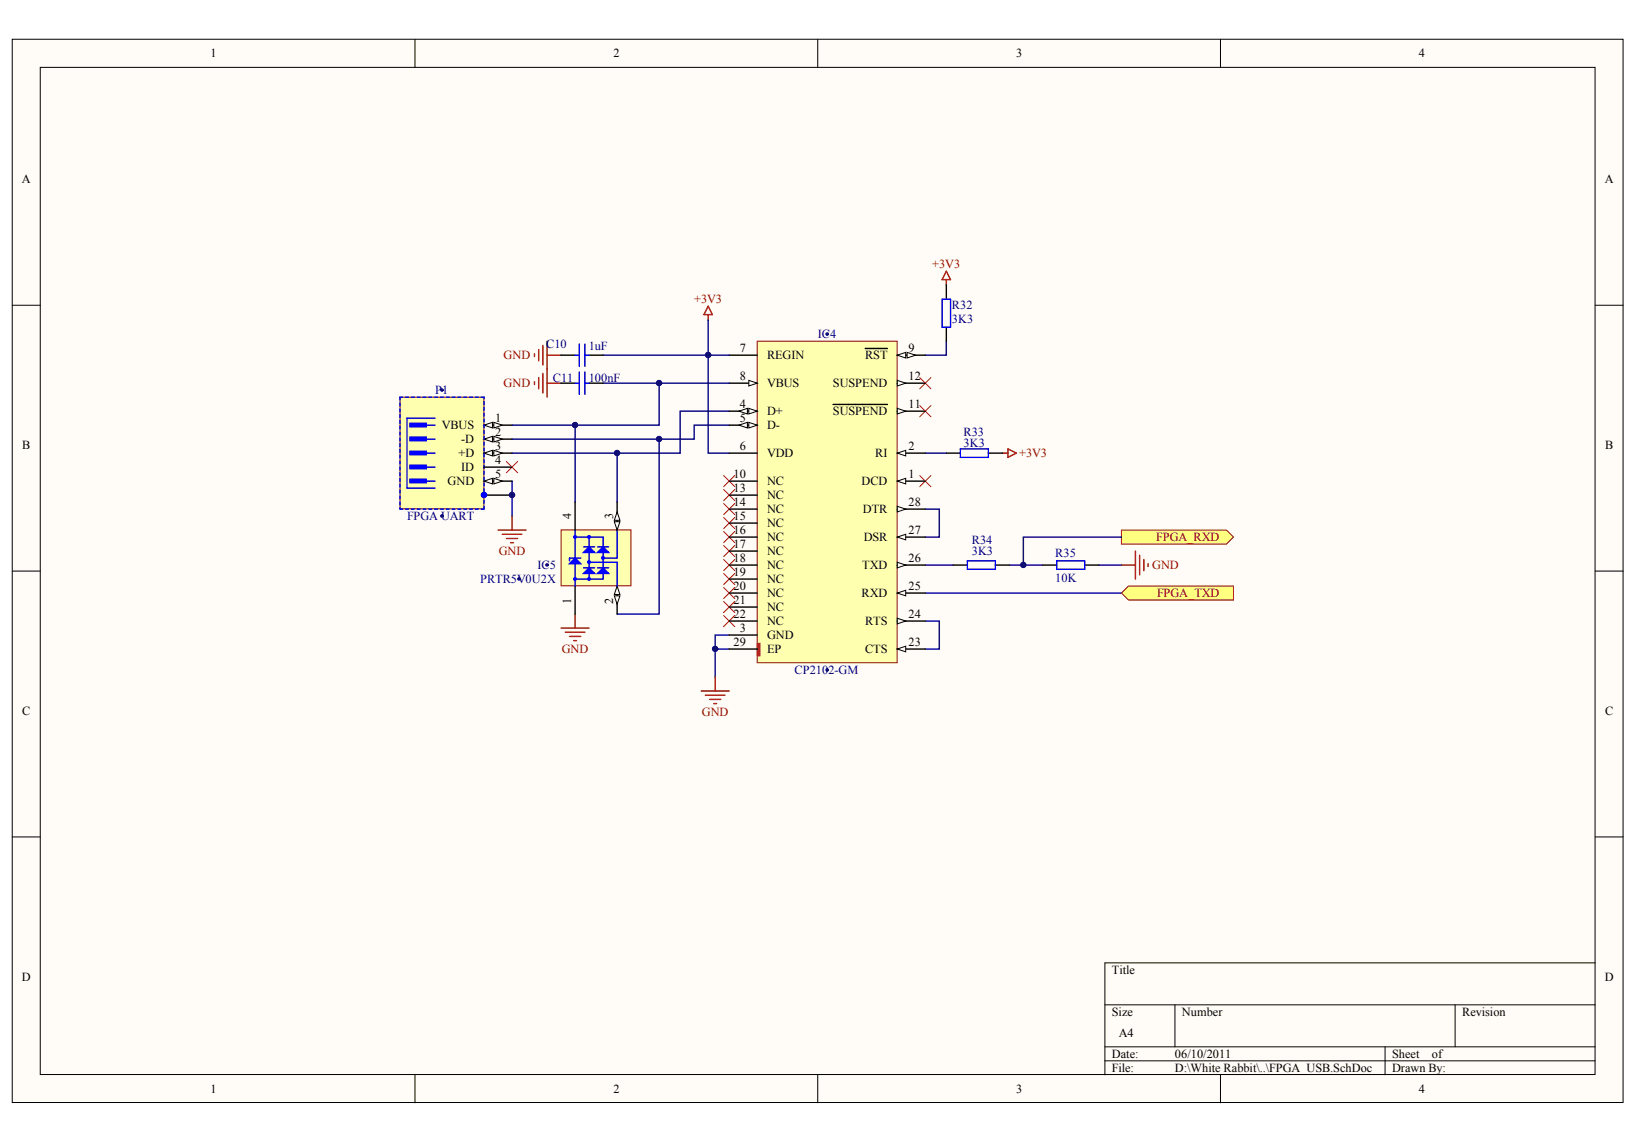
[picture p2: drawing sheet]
<svg xmlns="http://www.w3.org/2000/svg" width="289mm" height="202mm" viewBox="0 0 289 202" stroke-linecap="round" stroke-linejoin="round" font-family="sans-serif">
<g fill="#fffcf8" stroke="#000" stroke-width=".18">
<path d="M2.2 6.9h284.1v187.6h-284.1z"/>
<path d="M7.1 11.9h274.3v177.6h-274.3z"/>
</g>
<g fill="none" stroke="#000" stroke-width=".18">
<path d="M73.2 6.9v5M144.2 6.9v5M215.3 6.9v5M2.2 53.8h4.9M281.4 53.8h4.9M2.2 100.7h4.9M281.4 100.7h4.9M2.2 147.6h4.9M281.4 147.6h4.9M194.9 177.2h86.5M207.2 177.2v7.4M256.7 177.2v7.4"/>
<path d="M281.4 169.8h-86.5v19.8M73.2 189.6v4.9M144.2 189.6v4.9M194.9 184.6h86.5M194.9 187.1h86.5M215.3 189.6v4.9M244.3 184.6v5"/>
</g>
<g fill="none" stroke="#000080" stroke-width=".25">
<path d="M101.4 75v13.6M106.4 67.6h9.9M108.9 79.9v8.7M116.3 77.5v30.8h-7.4M128.6 72.5h-8.6v7.4h-29.7M128.6 75h-6.2v2.5h-32.1M163.2 79.9h3.7M166.9 60.2v2.5h-3.7M90.3 84.9v6.1M163.2 89.8h2.5v4.9h-2.5M126.2 114.5h2.4M128.6 112h-2.4v7.4"/>
<path d="M163.2 109.5h2.5v5h-2.5M163.2 104.6h34.6"/>
</g>
<g fill="none" stroke="#f00" stroke-width=".18">
<path d="M162.2 66.6l2 2M162.2 71.5l2 2M164.2 71.5l-2 2M164.2 66.6l-2 2M89.3 81.4l2 2M91.3 81.4l-2 2M127.6 83.9l2 2M127.6 86.3l2 2M127.6 88.8l2 2M127.6 91.3l2 2M127.6 93.7l2 2M127.6 96.2l2 2"/>
<path d="M127.6 98.7l2 2M129.6 83.9l-2 2M129.6 86.3l-2 2M129.6 88.8l-2 2M129.6 91.3l-2 2M129.6 93.7l-2 2M129.6 96.2l-2 2M129.6 98.7l-2 2M162.2 83.9l2 2M164.2 83.9l-2 2M127.6 101.2l2 1.9M127.6 106.1l2 2"/>
<path d="M127.6 108.6l2 1.9M127.6 103.6l2 2M129.6 101.2l-2 1.9M129.6 106.1l-2 2M129.6 108.6l-2 1.9M129.6 103.6l-2 2"/>
</g>
<path d="M124.9 54l.8 1.5h-1.5zM124.9 55.5v1M166.9 47.8l.8 1.5h-1.5zM166.9 49.3v1M176.8 79.9h1M177.8 79.2l1.5 .7-1.5 .8z" fill="none" stroke="#800000" stroke-width=".25"/>
<g fill="#ffff80" stroke="#800000" stroke-width=".18">
<path d="M197.8 93.5h18.5l1.3 1.2-1.3 1.3h-18.5z" fill-rule="evenodd"/>
<path d="M197.8 104.6l1.2-1.2h18.6v2.4h-18.6z" fill-rule="evenodd"/>
</g>
<path d="M106.4 62.7h18.5v17.2h3.7M163.2 99.7h5M178 99.7h5.9M193.8 99.7h4M197.8 94.7h-17.3v5" fill="none" stroke="#000080" stroke-width=".25"/>
<g fill="none" stroke="#800000" stroke-width=".25">
<path d="M94.3 62.4v.5M94.3 67.3v.5M95 61.7v1.9M95 66.6v2M95.8 60.9v3.5M95.8 65.9v3.4M96.5 60.2v9.9M96.5 62.7h2.5M96.5 67.6h2.5M87.9 93.5h4.9M88.6 94.2h3.5M89.3 95h2"/>
<path d="M90.1 95.7h.5M90.3 91v2.5M197.8 99.7h2.5M200.3 97.2v4.9M201 97.9v3.5M201.8 98.7v2M202.5 99.4v.5M99 110.8h4.9M99.7 111.5h3.5M100.5 112.3h1.9M101.2 113h.5M101.4 108.3v2.5"/>
<path d="M126.2 119.4v2.5M123.7 121.9h4.9M124.4 122.6h3.5M125.2 123.4h1.9M125.9 124.1h.5"/>
</g>
<path d="M166.9 50.3v2.5M166.9 57.7v2.5M166.9 79.9h2.5M174.3 79.9h2.5M168.2 99.7h2.4M175.6 99.7h2.4" fill="none" stroke="#000" stroke-width=".25"/>
<path d="M166.2 52.8h1.5v4.9h-1.5zM169.4 79.2h4.9v1.5h-4.9zM170.6 98.9h5v1.5h-5z" fill="none" stroke="#00f" stroke-width=".25"/>
<path d="M133.6 60.2h24.6v56.7h-24.6z" fill="#ffffb0" stroke="#800000" stroke-width=".18"/>
<path d="M133.6 113.5h.4v2.2h-.4z" fill="#800000" stroke="#800000" stroke-width=".18"/>
<path d="M158.3 84.9h4.9" fill="none" stroke="#000" stroke-width=".25"/>
<path d="M158.3 84.9l1.5-.5v1z" fill="#fffcf8" stroke="#000" stroke-width=".18"/>
<path d="M158.3 79.9h4.9" fill="none" stroke="#000" stroke-width=".25"/>
<path d="M158.3 79.9l1.5-.5v1z" fill="#fffcf8" stroke="#000" stroke-width=".18"/>
<path d="M128.6 72.5h5M128.6 112h5" fill="none" stroke="#000" stroke-width=".25"/>
<g fill="#fffcf8" stroke="#000" stroke-width=".18">
<path d="M132.1 72l1.5 .5-1.5 .5z"/>
<path d="M130.4 72.5l1.4-.5v1z"/>
</g>
<path d="M128.6 75h5" fill="none" stroke="#000" stroke-width=".25"/>
<g fill="#fffcf8" stroke="#000" stroke-width=".18">
<path d="M132.1 74.5l1.5 .5-1.5 .5z"/>
<path d="M130.4 75l1.4-.5v1z"/>
</g>
<path d="M128.6 79.9h5M128.6 62.7h5M128.6 67.6h5" fill="none" stroke="#000" stroke-width=".25"/>
<path d="M132.1 67.1l1.5 .5-1.5 .5z" fill="#fffcf8" stroke="#000" stroke-width=".18"/>
<path d="M158.3 62.7h4.9" fill="none" stroke="#000" stroke-width=".25"/>
<g fill="#fffcf8" stroke="#000" stroke-width=".18">
<path d="M158.3 62.7l1.5-.5v.9z"/>
<path d="M160 62.2l1.5 .5-1.5 .4z"/>
</g>
<path d="M152.6 61.5h3.9M158.3 72.5h4.9M128.6 84.9h5" fill="none" stroke="#000" stroke-width=".25"/>
<path d="M158.3 72l1.5 .5-1.5 .5z" fill="#fffcf8" stroke="#000" stroke-width=".18"/>
<path d="M146.9 71.3h9.6M158.3 67.6h4.9" fill="none" stroke="#000" stroke-width=".25"/>
<path d="M158.3 67.1l1.5 .5-1.5 .5z" fill="#fffcf8" stroke="#000" stroke-width=".18"/>
<path d="M128.6 87.3h5M128.6 89.8h5M128.6 92.3h5M128.6 94.7h5M128.6 97.2h5M128.6 99.7h5M128.6 102.1h5M128.6 104.6h5M128.6 107.1h5M128.6 109.5h5M158.3 114.5h4.9" fill="none" stroke="#000" stroke-width=".25"/>
<path d="M158.3 114.5l1.5-.5v1z" fill="#fffcf8" stroke="#000" stroke-width=".18"/>
<path d="M158.3 109.5h4.9" fill="none" stroke="#000" stroke-width=".25"/>
<path d="M158.3 109.1l1.5 .4-1.5 .5z" fill="#fffcf8" stroke="#000" stroke-width=".18"/>
<path d="M158.3 104.6h4.9" fill="none" stroke="#000" stroke-width=".25"/>
<path d="M158.3 104.6l1.5-.5v1z" fill="#fffcf8" stroke="#000" stroke-width=".18"/>
<path d="M158.3 99.7h4.9" fill="none" stroke="#000" stroke-width=".25"/>
<path d="M158.3 99.2l1.5 .5-1.5 .5z" fill="#fffcf8" stroke="#000" stroke-width=".18"/>
<path d="M158.3 94.7h4.9" fill="none" stroke="#000" stroke-width=".25"/>
<path d="M158.3 94.7l1.5-.5v1z" fill="#fffcf8" stroke="#000" stroke-width=".18"/>
<path d="M158.3 89.8h4.9" fill="none" stroke="#000" stroke-width=".25"/>
<path d="M158.3 89.3l1.5 .5-1.5 .5z" fill="#fffcf8" stroke="#000" stroke-width=".18"/>
<path d="M128.6 114.5h5" fill="none" stroke="#000" stroke-width=".25"/>
<g fill="#000080" stroke="#000080" stroke-width=".18">
<circle cx="145.9" cy="58.9" r=".23"/>
<circle cx="145.9" cy="118.2" r=".23"/>
</g>
<path d="M124.9 56.5v6.2h3.7M128.6 67.6h-12.3v7.4h-26" fill="none" stroke="#000080" stroke-width=".25"/>
<path d="M99 93.5h12.3v9.8h-12.3z" fill="#ffffb0" stroke="#800000" stroke-width=".18"/>
<path d="M108.9 103.4v4.9" fill="none" stroke="#000" stroke-width=".25"/>
<g fill="#fffcf8" stroke="#000" stroke-width=".18">
<path d="M108.9 103.4l.4 1.5h-.9z"/>
<path d="M108.4 105.1h.9l-.4 1.5z"/>
</g>
<path d="M108.9 88.6v4.9M101.4 103.4v4.9" fill="none" stroke="#000" stroke-width=".25"/>
<g fill="none" stroke="#00f" stroke-width=".25">
<path d="M100.5 98.4h1.9M101.4 93.5v9.9M101.4 94.7h5v7.4h-5M102.9 96.5h2M103.9 94.7v7.4M103.9 99.2h5v4.2M105.4 96.5h2M108.9 93.5v4.9h-2.5M102.9 100.2h2M105.4 100.2h2"/>
<circle cx="101.4" cy="94.7" r=".23"/>
<circle cx="103.9" cy="99.1" r=".23"/>
<circle cx="103.9" cy="94.7" r=".23"/>
<circle cx="106.4" cy="98.4" r=".23"/>
<circle cx="101.4" cy="102.1" r=".23"/>
<circle cx="103.9" cy="102.1" r=".23"/>
</g>
<g fill="#00f" stroke="#00f" stroke-width=".25">
<path d="M100.5 99.4l.9-1 1 1z"/>
<path d="M102.9 101.2l1-1 1 1z"/>
<path d="M102.9 97.5l1-1 1 1z"/>
<path d="M105.4 101.2l1-1 1 1z"/>
<path d="M105.4 97.5l1-1 1 1z"/>
</g>
<g fill="#fffcf8" stroke="#000" stroke-width=".18">
<path d="M108.4 92h.9l-.4 1.5z"/>
<path d="M108.9 90.3l.4 1.5h-.9z"/>
</g>
<path d="M101.4 88.6v4.9" fill="none" stroke="#000" stroke-width=".25"/>
<path d="M100.5 98.4v.5" fill="none" stroke="#00f" stroke-width=".25"/>
<g fill="#000080" stroke="#000080" stroke-width=".18">
<circle cx="96.5" cy="99.6" r=".23"/>
<circle cx="91.6" cy="102.1" r=".23"/>
</g>
<path d="M70.6 70.1h14.8v19.7h-14.8z" fill="#ffffb0" stroke="#800000" stroke-width=".18"/>
<path d="M85.4 75h4.9" fill="none" stroke="#000" stroke-width=".25"/>
<g fill="#fffcf8" stroke="#000" stroke-width=".18">
<path d="M85.4 75l1.5-.5v1z"/>
<path d="M87.1 74.5l1.5 .5-1.5 .5z"/>
</g>
<path d="M85.4 77.5h4.9" fill="none" stroke="#000" stroke-width=".25"/>
<g fill="#fffcf8" stroke="#000" stroke-width=".18">
<path d="M85.4 77.5l1.5-.5v1z"/>
<path d="M87.1 77l1.5 .5-1.5 .5z"/>
</g>
<path d="M85.4 79.9h4.9" fill="none" stroke="#000" stroke-width=".25"/>
<g fill="#fffcf8" stroke="#000" stroke-width=".18">
<path d="M85.4 79.9l1.5-.5v1z"/>
<path d="M87.1 79.4l1.5 .5-1.5 .5z"/>
</g>
<path d="M85.4 84.9h4.9" fill="none" stroke="#000" stroke-width=".25"/>
<g fill="#fffcf8" stroke="#000" stroke-width=".18">
<path d="M85.4 84.9l1.5-.5v1z"/>
<path d="M87.1 84.4l1.5 .5-1.5 .5z"/>
</g>
<path d="M99 62.7h2.4M99 67.6h2.4M103.9 62.7h2.5M103.9 67.6h2.5M85.4 87.3h4.9M85.4 82.4h4.9M183.9 99.7h2.5M191.3 99.7h2.5" fill="none" stroke="#000" stroke-width=".25"/>
<path d="M70.6 70.1v19.7M85.4 70.1h-14.8M85.4 89.8v-19.7M85.4 89.8h-14.8" fill="none" stroke="#00f" stroke-width=".25" stroke-dasharray=".5 .5"/>
<g fill="#00f" stroke="#00f" stroke-width=".18">
<path d="M72.3 74.6h2.9v.7h-2.9z"/>
<path d="M72.3 77.1h2.9v.7h-2.9z"/>
<path d="M72.3 79.6h2.9v.6h-2.9z"/>
<path d="M72.3 84.5h2.9v.7h-2.9z"/>
<path d="M72.3 82h2.9v.7h-2.9z"/>
<circle cx="85.4" cy="87.3" r=".48"/>
</g>
<g fill="none" stroke="#00f" stroke-width=".25">
<path d="M74.3 75h2.4M74.3 77.5h2.4M74.3 79.9h2.4M76.7 73.8h-4.9v12.3h4.9M101.4 62.7h.8M101.4 67.6h.8M102.2 60.7v3.9M102.2 65.6v4M103.2 60.7v3.9M103.2 65.6v4M103.2 62.7h.7M103.2 67.6h.7"/>
<path d="M74.3 84.9h2.4M74.3 82.4h2.4M186.4 98.9h4.9v1.5h-4.9z"/>
</g>
<g fill="#000080" stroke="#000080" stroke-width=".18">
<circle cx="78" cy="68.8" r=".23"/>
<circle cx="78" cy="91" r=".23"/>
<circle cx="90.3" cy="87.3" r=".48"/>
<circle cx="101.4" cy="75" r=".48"/>
<circle cx="108.8" cy="79.9" r=".48"/>
<circle cx="116.3" cy="77.4" r=".48"/>
<circle cx="116.3" cy="67.6" r=".48"/>
<circle cx="124.9" cy="62.6" r=".48"/>
<circle cx="126.1" cy="114.5" r=".48"/>
<circle cx="180.5" cy="99.6" r=".48"/>
</g>
<g font-size="2.2">
<text x="37.1" y="10.1">1</text>
<text x="108.2" y="10.1">2</text>
<text x="179.2" y="10.1">3</text>
<text x="250.3" y="10.1">4</text>
<text x="3.9" y="32.3">A</text>
<text x="283.1" y="32.3">A</text>
<text x="130.5" y="62.2">7</text>
<text x="135.3" y="63.4">REGIN</text>
<text x="152.6" y="63.4">RST</text>
<text x="160.2" y="62.2">9</text>
<text x="130.5" y="67.1">8</text>
<text x="135.3" y="68.3">VBUS</text>
<text x="146.9" y="68.3">SUSPEND</text>
<text x="160.2" y="67.1">12</text>
<text x="77.9" y="75.7">VBUS</text>
<text x="87.4" y="74.5">1</text>
<text x="87.4" y="77">2</text>
<text x="130.5" y="72">4</text>
<text x="130.5" y="74.5">5</text>
<text x="135.3" y="73.3">D+</text>
<text x="135.3" y="75.7">D-</text>
<text x="146.9" y="73.3">SUSPEND</text>
<text x="160.2" y="72">11</text>
<text x="3.9" y="79.2">B</text>
<text x="80.9" y="80.7">+D</text>
<text x="81.4" y="78.2">-D</text>
<text x="81.4" y="83.1">ID</text>
<text x="87.4" y="79.4">3</text>
<text x="87.4" y="81.9">4</text>
<text x="130.5" y="79.4">6</text>
<text x="135.3" y="80.7">VDD</text>
<text x="154.4" y="80.7">RI</text>
<text x="160.2" y="79.4">2</text>
<text x="283.1" y="79.2">B</text>
<text x="79" y="85.6">GND</text>
<text x="87.4" y="84.4">5</text>
<text x="129.4" y="84.4">10</text>
<text x="129.4" y="86.8">13</text>
<text x="129.4" y="89.3">14</text>
<text x="135.3" y="85.6">NC</text>
<text x="135.3" y="88.1">NC</text>
<text x="152" y="85.6">DCD</text>
<text x="160.2" y="84.4">1</text>
<text x="160.2" y="89.3">28</text>
<text x="129.4" y="91.8">15</text>
<text x="129.4" y="94.3">16</text>
<text x="135.3" y="90.6">NC</text>
<text x="135.3" y="93">NC</text>
<text x="135.3" y="95.5">NC</text>
<text x="152.2" y="90.6">DTR</text>
<text x="152.3" y="95.5">DSR</text>
<text x="160.2" y="94.3">27</text>
<text x="129.4" y="96.7">17</text>
<text x="129.4" y="99.2">18</text>
<text x="129.4" y="101.7">19</text>
<text x="135.3" y="98">NC</text>
<text x="135.3" y="100.4">NC</text>
<text x="152.1" y="100.4">TXD</text>
<text x="160.2" y="99.2">26</text>
<text x="129.4" y="104.1">20</text>
<text x="129.4" y="106.6">21</text>
<text x="135.3" y="102.9">NC</text>
<text x="135.3" y="105.4">NC</text>
<text x="135.3" y="107.8">NC</text>
<text x="152" y="105.4">RXD</text>
<text x="160.2" y="104.1">25</text>
<text x="129.4" y="109.1">22</text>
<text x="129.4" y="114">29</text>
<text x="130.5" y="111.5">3</text>
<text x="135.3" y="112.8">GND</text>
<text x="135.3" y="110.3">NC</text>
<text x="152.6" y="110.3">RTS</text>
<text x="160.2" y="114">23</text>
<text x="160.2" y="109.1">24</text>
<text x="135.3" y="115.2">EP</text>
<text x="152.6" y="115.2">CTS</text>
<text x="3.9" y="126.1">C</text>
<text x="283.1" y="126.1">C</text>
<text x="3.9" y="173">D</text>
<text x="196.1" y="171.8">Title</text>
<text x="283.1" y="173">D</text>
<text x="196.1" y="179.2">Size</text>
<text x="208.5" y="179.2">Number</text>
<text x="257.9" y="179.2">Revision</text>
<text x="197.4" y="182.9">A4</text>
<text x="196.1" y="186.6">Date:</text>
<text x="196.1" y="189.1">File:</text>
<text x="207.2" y="186.6">06/10/2011</text>
<text x="207.2" y="189.1">D:\White Rabbit\..\FPGA_USB.SchDoc</text>
<text x="245.5" y="186.6">Sheet</text>
<text x="245.5" y="189.1">Drawn By:</text>
<text x="252.6" y="186.6">of</text>
<text x="37.1" y="192.8">1</text>
<text x="108.2" y="192.8">2</text>
<text x="179.2" y="192.8">3</text>
<text x="250.3" y="192.8">4</text>
</g>
<g font-size="2.2" fill="#800000">
<text x="164.5" y="47.4">+3V3</text>
<text x="122.4" y="53.5">+3V3</text>
<text x="88.8" y="63.4">GND</text>
<text x="88.8" y="68.3">GND</text>
<text x="179.8" y="80.7">+3V3</text>
<text x="204" y="95.5">FPGA_RXD</text>
<text x="88" y="97.9">GND</text>
<text x="203.2" y="100.4">GND</text>
<text x="204.1" y="105.4">FPGA_TXD</text>
<text x="99.1" y="115.2">GND</text>
<text x="123.8" y="126.3">GND</text>
</g>
<g font-size="2.2" fill="#000080">
<text x="144.2" y="59.7">IC4</text>
<text x="167.9" y="57">3K3</text>
<text x="167.9" y="54.5">R32</text>
<text x="96.3" y="61.4">C10</text>
<text x="103.8" y="61.7">1uF</text>
<text x="76.8" y="69.6">P1</text>
<text x="97.5" y="67.4">C11</text>
<text x="103.8" y="67.4">100nF</text>
<text x="170" y="77">R33</text>
<text x="170" y="78.9">3K3</text>
<text x="71.8" y="91.8">FPGA UART</text>
<text x="171.4" y="95.9">R34</text>
<text x="94.8" y="100.4">IC5</text>
<text x="171.4" y="97.8">3K3</text>
<text x="186.1" y="98.2">R35</text>
<text x="84.7" y="102.9">PRTR5V0U2X</text>
<text x="186.1" y="102.6">10K</text>
<text x="140.2" y="118.9">CP2102-GM</text>
</g>
<g font-size="2.1">
<text x="100.8" y="91.5" transform="rotate(-90 100.8 91.5)">4</text>
<text x="108.2" y="91.5" transform="rotate(-90 108.2 91.5)">3</text>
<text x="100.8" y="106.5" transform="rotate(-90 100.8 106.5)">1</text>
<text x="108.2" y="106.5" transform="rotate(-90 108.2 106.5)">2</text>
</g>
</svg>
